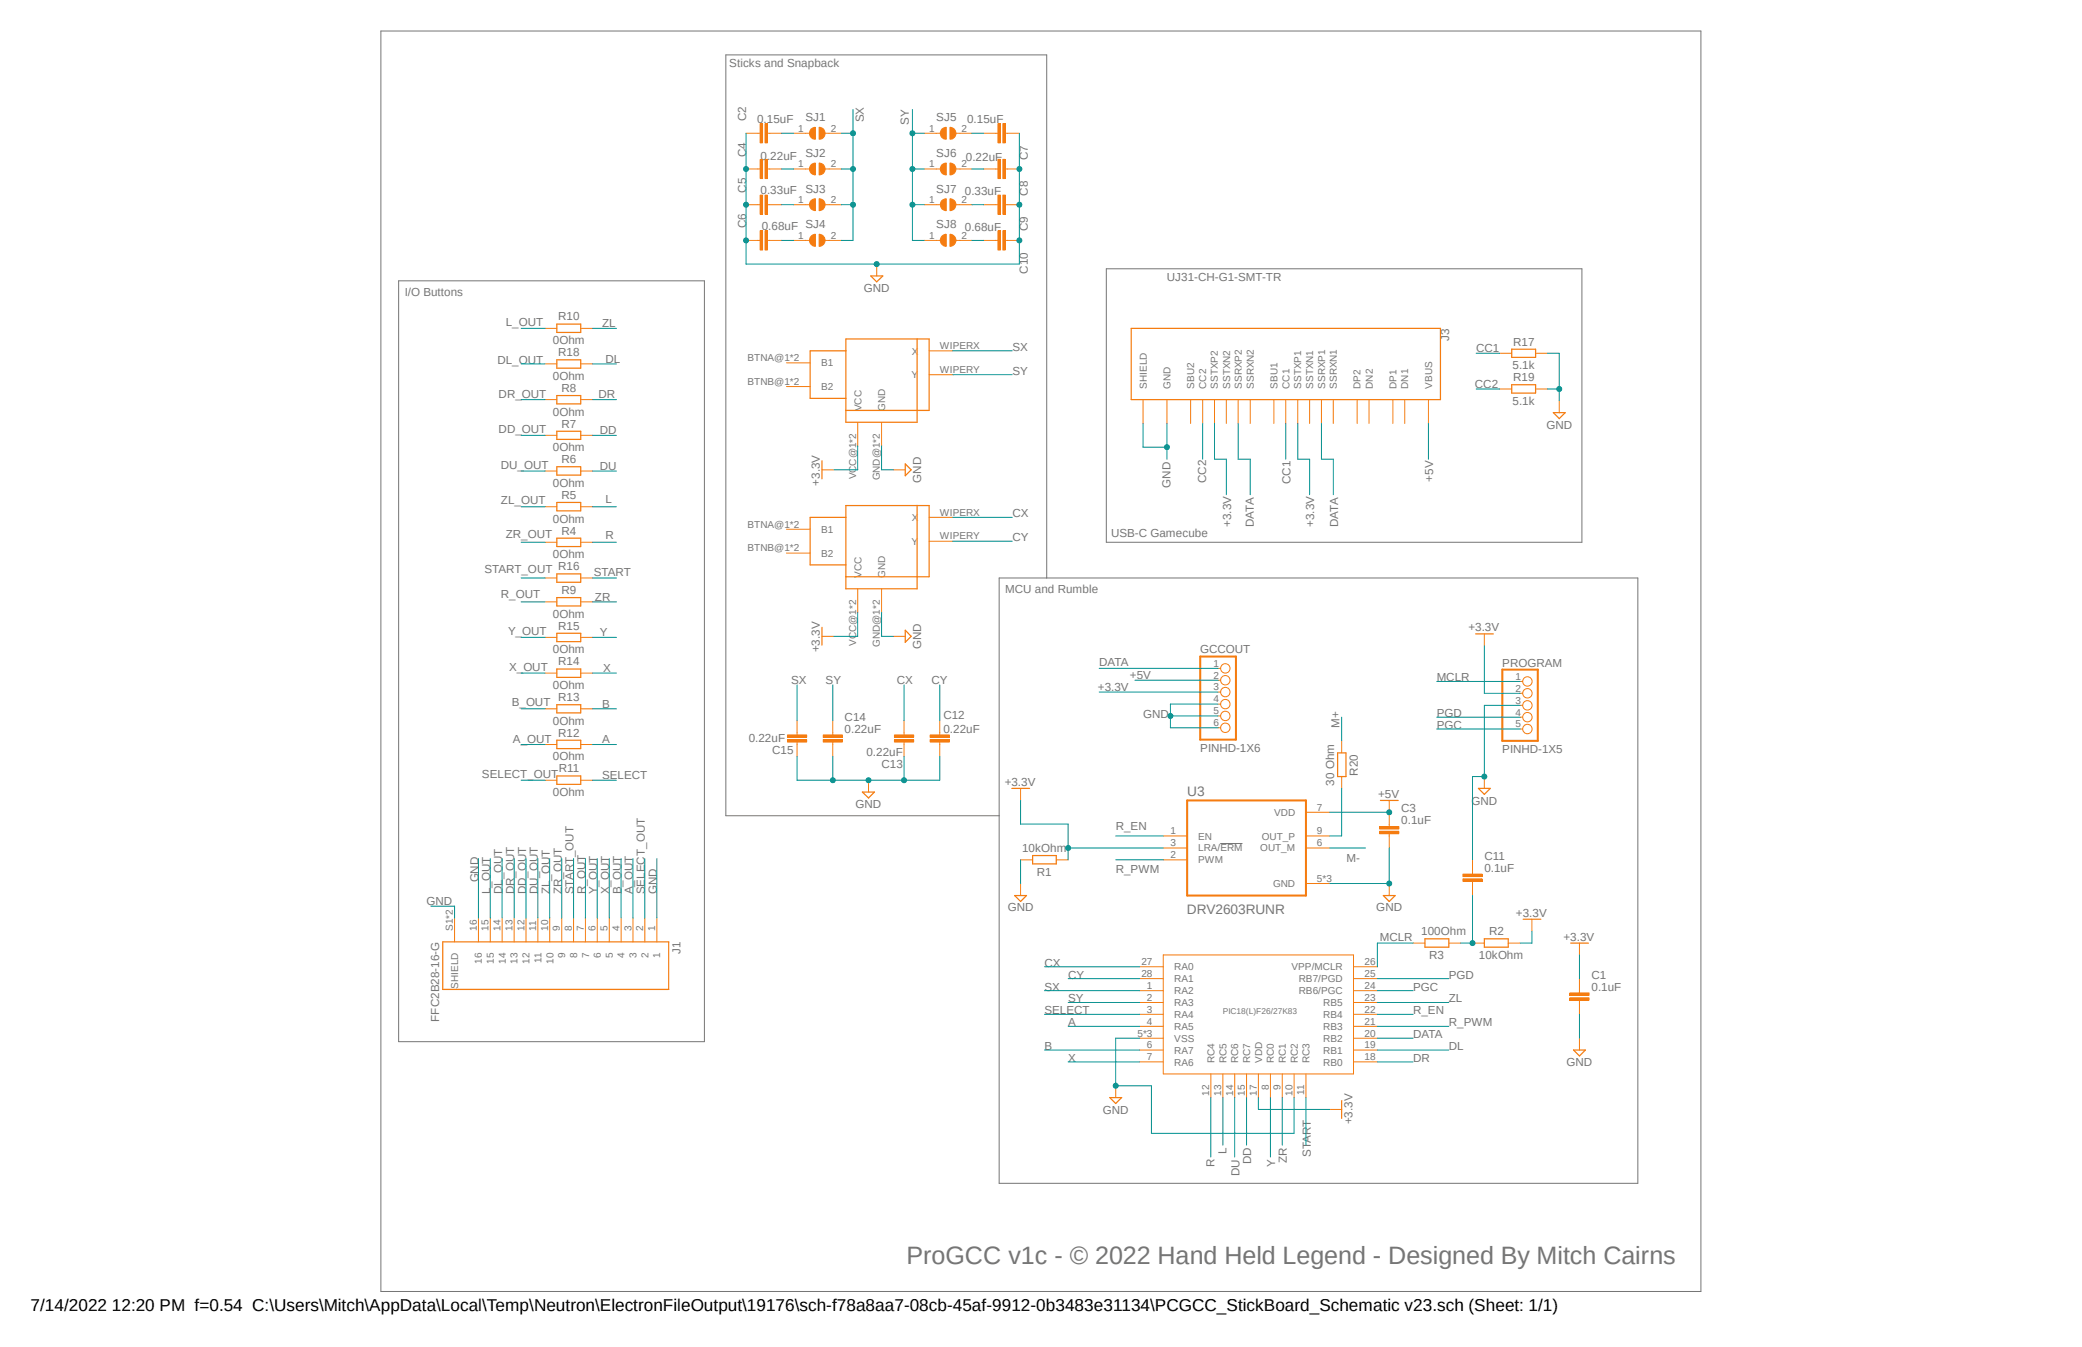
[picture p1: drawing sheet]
<svg xmlns="http://www.w3.org/2000/svg" width="432mm" height="279mm" viewBox="0 0 432 279" stroke-linecap="round" stroke-linejoin="round" font-family="sans-serif">
<path d="M78.9 6.3l274 261.7M352.9 6.3l-274 261.7" fill="none" stroke="#fff" stroke-width=".21"/>
<path d="M79 6.4h273.8v261.5h-273.8zM82.7 58.3h63.4v157.8h-63.4zM229.4 55.8h98.7v56.7h-98.7zM207.2 119.9h132.5v125.5h-132.5zM217.1 119.9v-108.5h-66.6v157.8h56.7M253.1 175h4.6" fill="none" stroke="#757575" stroke-width=".21"/>
<g fill="none" stroke="#f57c10" stroke-width=".21">
<path d="M211.7 178.4h2.5M219.1 178.4h2.4M241.3 173.4h4.9M241.3 175.9h4.9M241.3 178.4h4.9M270.8 173.4h5M270.8 175.9h5M270.8 168.5h5M241.3 198.1h39.4v24.7h-39.4zM270.8 183.3h5M293.1 195.6h2.4M300.5 195.6h2.4"/>
<path d="M305.4 195.6h2.4M312.8 195.6h2.5M236.3 203h5M236.3 200.5h5M236.3 205.5h5M236.3 207.9h5M236.3 210.4h5M236.3 212.9h5M236.3 215.3h5M236.3 217.8h5M280.7 203h5M280.7 200.5h5"/>
<path d="M280.7 205.5h5M280.7 207.9h5M280.7 210.4h5M280.7 212.9h5M280.7 215.3h5M280.7 217.8h5M236.3 220.3h5M251.1 222.8v4.9M253.6 222.8v4.9M256.1 222.8v4.9M258.5 222.8v4.9M261 222.8v4.9"/>
<path d="M263.5 222.8v4.9M265.9 222.8v4.9M268.4 222.8v4.9M270.8 222.8v4.9M280.7 220.3h5"/>
</g>
<path d="M246.2 166h24.6v19.8h-24.6z" fill="none" stroke="#f57c10" stroke-width=".42"/>
<path d="M214.2 177.5h4.9v1.7h-4.9zM295.5 194.7h5v1.8h-5zM307.8 194.7h5v1.8h-5z" fill="none" stroke="#f57c10" stroke-width=".25"/>
<path d="M325.6 207h4v.5h-4z" fill-rule="evenodd" fill="#f57c10"/>
<path d="M325.6 207h4v.5h-4z" fill="none" stroke="#f57c10" stroke-width=".21"/>
<path d="M325.6 206h4v.5h-4z" fill-rule="evenodd" fill="#f57c10"/>
<path d="M325.6 206h4v.5h-4zM327.6 203v3M327.6 207.4v3" fill="none" stroke="#f57c10" stroke-width=".21"/>
<path d="M286.1 172.4h4v.5h-4z" fill-rule="evenodd" fill="#f57c10"/>
<path d="M286.1 172.4h4v.5h-4z" fill="none" stroke="#f57c10" stroke-width=".21"/>
<path d="M286.1 171.4h4v.6h-4z" fill-rule="evenodd" fill="#f57c10"/>
<g fill="none" stroke="#f57c10" stroke-width=".21">
<path d="M113 68.1h2.5M120.4 68.1h2.5M163.1 75.3h4.9M192.7 77.7h4.9M192.7 72.8h4.9M113 97.7h2.5M113 90.3h2.5M113 82.9h2.5M120.4 97.7h2.5M120.4 90.3h2.5M120.4 82.9h2.5M163.1 80.2h4.9"/>
<path d="M170.5 97.5h2.5M177.9 87.6v4.9M182.8 87.6v4.9M185.3 97.5h2.4M113 112.5h2.5M113 105.1h2.5M113 119.9h2.5M120.4 112.5h2.5M120.4 105.1h2.5M120.4 119.9h2.5M163.1 109.8h4.9M163.1 114.7h4.9"/>
<path d="M192.7 112.3h4.9M192.7 107.3h4.9M113 124.8h2.5M113 139.6h2.5M113 132.2h2.5M120.4 124.8h2.5M120.4 139.6h2.5M120.4 132.2h2.5M170.5 132h2.5M177.9 122.1v4.9M182.8 122.1v4.9M185.3 132h2.4"/>
<path d="M113 154.4h2.5M113 147h2.5M120.4 154.4h2.5M120.4 147h2.5M113 161.8h2.5M120.4 161.8h2.5M211.7 163.5v2.5M286.1 171.4h4v.6h-4zM288.1 166v5.4M288.1 172.9v3M94.3 190.4v5M99.2 190.4v5"/>
<path d="M101.7 190.4v5M104.1 190.4v5M106.6 190.4v5M109.1 190.4v5M111.5 190.4v5M114 190.4v5M116.5 190.4v5M119 190.4v5M121.4 190.4v5M123.9 190.4v5M126.4 190.4v5M128.8 190.4v5"/>
<path d="M131.3 190.4v5M133.7 190.4v5M136.2 190.4v5M211.7 183.3v2.5M288.1 183.3v2.5M317.7 190.7v2.4M327.6 195.6v2.5M327.6 215.3v2.5M231.4 225.2v2.5M275.8 230.1h2.5"/>
</g>
<g fill="none" stroke="#f57c10" stroke-width=".25">
<path d="M115.5 67.2h4.9v1.8h-4.9zM175.4 72.8h-7.4v9.8h7.4M190.2 70.3v17.3h-14.8v-17.3h17.3v14.8h-17.3M115.5 82h4.9v1.8h-4.9zM115.5 89.5h4.9v1.6h-4.9zM115.5 96.8h4.9v1.8h-4.9zM170.5 95.6v3.7M187.7 96.2l1.3 1.3-1.3 1.2zM115.5 111.6h4.9v1.8h-4.9zM115.5 104.2h4.9v1.8h-4.9zM115.5 119h4.9v1.8h-4.9zM175.4 107.3h-7.4v9.9h7.4"/>
<path d="M190.2 104.9v17.2h-14.8v-17.2h17.3v14.7h-17.3M115.5 124h4.9v1.7h-4.9zM115.5 131.4h4.9v1.7h-4.9zM115.5 138.8h4.9v1.7h-4.9zM170.5 130.1v3.7M187.7 130.7l1.3 1.3-1.3 1.2zM115.5 146.2h4.9v1.7h-4.9zM115.5 153.5h4.9v1.8h-4.9zM115.5 161h4.9v1.7h-4.9zM209.8 163.5h3.7M286.3 166h3.7M91.8 195.4h46.9v9.8h-46.9z"/>
<path d="M210.4 185.8h2.5l-1.2 1.2zM286.9 185.8h2.4l-1.2 1.2zM315.9 190.7h3.7M325.8 195.6h3.6M326.3 217.8h2.5l-1.2 1.2zM230.2 227.7h2.4l-1.2 1.2zM278.3 228.3v3.7"/>
</g>
<path d="M169.9 26.4a1.23 1.23 0 0 1 1.2 1.2 1.23 1.23 0 0 1-1.2 1.3z" fill-rule="evenodd" fill="#f57c10"/>
<path d="M169.9 26.4a1.23 1.23 0 0 1 1.2 1.2 1.23 1.23 0 0 1-1.2 1.3z" fill="none" stroke="#f57c10" stroke-width=".21"/>
<path d="M168.2 26.8l.9-.4v2.5a1.24 1.24 0 0 1-1.1-.8 1.24 1.24 0 0 1 .2-1.3z" fill-rule="evenodd" fill="#f57c10"/>
<path d="M164.6 27.6h3.3M168.2 26.8l.9-.4v2.5a1.24 1.24 0 0 1-1.1-.8 1.24 1.24 0 0 1 .2-1.3zM171.1 27.6h3.4" fill="none" stroke="#f57c10" stroke-width=".21"/>
<path d="M169.9 33.8a1.23 1.23 0 0 1 1.2 1.3 1.23 1.23 0 0 1-1.2 1.2z" fill-rule="evenodd" fill="#f57c10"/>
<path d="M169.9 33.8a1.23 1.23 0 0 1 1.2 1.3 1.23 1.23 0 0 1-1.2 1.2z" fill="none" stroke="#f57c10" stroke-width=".21"/>
<path d="M168.2 34.2l.9-.4v2.5a1.25 1.25 0 0 1-1.1-.8 1.25 1.25 0 0 1 .2-1.3z" fill-rule="evenodd" fill="#f57c10"/>
<path d="M164.6 35.1h3.3M168.2 34.2l.9-.4v2.5a1.25 1.25 0 0 1-1.1-.8 1.25 1.25 0 0 1 .2-1.3zM171.1 35.1h3.4" fill="none" stroke="#f57c10" stroke-width=".21"/>
<path d="M169.9 41.2a1.23 1.23 0 0 1 1.2 1.3 1.23 1.23 0 0 1-1.2 1.2z" fill-rule="evenodd" fill="#f57c10"/>
<path d="M169.9 41.2a1.23 1.23 0 0 1 1.2 1.3 1.23 1.23 0 0 1-1.2 1.2z" fill="none" stroke="#f57c10" stroke-width=".21"/>
<path d="M168.2 41.6l.9-.4v2.5a1.25 1.25 0 0 1-1.1-.8 1.25 1.25 0 0 1 .2-1.3z" fill-rule="evenodd" fill="#f57c10"/>
<path d="M164.6 42.5h3.3M168.2 41.6l.9-.4v2.5a1.25 1.25 0 0 1-1.1-.8 1.25 1.25 0 0 1 .2-1.3zM171.1 42.5h3.4" fill="none" stroke="#f57c10" stroke-width=".21"/>
<path d="M169.9 48.6a1.25 1.25 0 0 1 1.2 1.2 1.25 1.25 0 0 1-1.2 1.3z" fill-rule="evenodd" fill="#f57c10"/>
<path d="M169.9 48.6a1.25 1.25 0 0 1 1.2 1.2 1.25 1.25 0 0 1-1.2 1.3z" fill="none" stroke="#f57c10" stroke-width=".21"/>
<path d="M168.2 49l.9-.4v2.5a1.25 1.25 0 0 1-1.1-.8 1.25 1.25 0 0 1 .2-1.3z" fill-rule="evenodd" fill="#f57c10"/>
<path d="M164.6 49.9h3.3M168.2 49l.9-.4v2.5a1.25 1.25 0 0 1-1.1-.8 1.25 1.25 0 0 1 .2-1.3zM171.1 49.9h3.4" fill="none" stroke="#f57c10" stroke-width=".21"/>
<path d="M197 26.4a1.23 1.23 0 0 1 1.3 1.2 1.23 1.23 0 0 1-1.3 1.3z" fill-rule="evenodd" fill="#f57c10"/>
<path d="M197 26.4a1.23 1.23 0 0 1 1.3 1.2 1.23 1.23 0 0 1-1.3 1.3z" fill="none" stroke="#f57c10" stroke-width=".21"/>
<path d="M195.4 26.8l.9-.4v2.5a1.24 1.24 0 0 1-1.2-.8 1.24 1.24 0 0 1 .3-1.3z" fill-rule="evenodd" fill="#f57c10"/>
<path d="M191.7 27.6h3.3M195.4 26.8l.9-.4v2.5a1.24 1.24 0 0 1-1.2-.8 1.24 1.24 0 0 1 .3-1.3zM198.2 27.6h3.3" fill="none" stroke="#f57c10" stroke-width=".21"/>
<path d="M197 33.8a1.23 1.23 0 0 1 1.3 1.3 1.23 1.23 0 0 1-1.3 1.2z" fill-rule="evenodd" fill="#f57c10"/>
<path d="M197 33.8a1.23 1.23 0 0 1 1.3 1.3 1.23 1.23 0 0 1-1.3 1.2z" fill="none" stroke="#f57c10" stroke-width=".21"/>
<path d="M195.4 34.2l.9-.4v2.5a1.25 1.25 0 0 1-1.2-.8 1.25 1.25 0 0 1 .3-1.3z" fill-rule="evenodd" fill="#f57c10"/>
<path d="M191.7 35.1h3.3M195.4 34.2l.9-.4v2.5a1.25 1.25 0 0 1-1.2-.8 1.25 1.25 0 0 1 .3-1.3zM198.2 35.1h3.3" fill="none" stroke="#f57c10" stroke-width=".21"/>
<path d="M197 41.2a1.23 1.23 0 0 1 1.3 1.3 1.23 1.23 0 0 1-1.3 1.2z" fill-rule="evenodd" fill="#f57c10"/>
<path d="M197 41.2a1.23 1.23 0 0 1 1.3 1.3 1.23 1.23 0 0 1-1.3 1.2z" fill="none" stroke="#f57c10" stroke-width=".21"/>
<path d="M195.4 41.6l.9-.4v2.5a1.25 1.25 0 0 1-1.2-.8 1.25 1.25 0 0 1 .3-1.3z" fill-rule="evenodd" fill="#f57c10"/>
<path d="M191.7 42.5h3.3M195.4 41.6l.9-.4v2.5a1.25 1.25 0 0 1-1.2-.8 1.25 1.25 0 0 1 .3-1.3zM198.2 42.5h3.3" fill="none" stroke="#f57c10" stroke-width=".21"/>
<path d="M197 48.6a1.25 1.25 0 0 1 1.3 1.2 1.25 1.25 0 0 1-1.3 1.3z" fill-rule="evenodd" fill="#f57c10"/>
<path d="M197 48.6a1.25 1.25 0 0 1 1.3 1.2 1.25 1.25 0 0 1-1.3 1.3z" fill="none" stroke="#f57c10" stroke-width=".21"/>
<path d="M195.4 49l.9-.4v2.5a1.25 1.25 0 0 1-1.2-.8 1.25 1.25 0 0 1 .3-1.3z" fill-rule="evenodd" fill="#f57c10"/>
<path d="M191.7 49.9h3.3M195.4 49l.9-.4v2.5a1.25 1.25 0 0 1-1.2-.8 1.25 1.25 0 0 1 .3-1.3zM198.2 49.9h3.3" fill="none" stroke="#f57c10" stroke-width=".21"/>
<path d="M158.7 25.7h.5v3.9h-.5z" fill-rule="evenodd" fill="#f57c10"/>
<path d="M158.7 25.7h.5v3.9h-.5z" fill="none" stroke="#f57c10" stroke-width=".21"/>
<path d="M157.6 25.7h.6v3.9h-.6z" fill-rule="evenodd" fill="#f57c10"/>
<path d="M154.7 27.6h2.9M157.6 25.7h.6v3.9h-.6zM159.1 27.6h3" fill="none" stroke="#f57c10" stroke-width=".21"/>
<path d="M158.7 33.1h.5v3.9h-.5z" fill-rule="evenodd" fill="#f57c10"/>
<path d="M158.7 33.1h.5v3.9h-.5z" fill="none" stroke="#f57c10" stroke-width=".21"/>
<path d="M157.6 33.1h.6v3.9h-.6z" fill-rule="evenodd" fill="#f57c10"/>
<path d="M154.7 35.1h2.9M157.6 33.1h.6v3.9h-.6zM159.1 35.1h3" fill="none" stroke="#f57c10" stroke-width=".21"/>
<path d="M158.7 40.5h.5v3.9h-.5z" fill-rule="evenodd" fill="#f57c10"/>
<path d="M158.7 40.5h.5v3.9h-.5z" fill="none" stroke="#f57c10" stroke-width=".21"/>
<path d="M157.6 40.5h.6v3.9h-.6z" fill-rule="evenodd" fill="#f57c10"/>
<path d="M154.7 42.5h2.9M157.6 40.5h.6v3.9h-.6zM159.1 42.5h3" fill="none" stroke="#f57c10" stroke-width=".21"/>
<path d="M158.7 47.9h.5v4h-.5z" fill-rule="evenodd" fill="#f57c10"/>
<path d="M158.7 47.9h.5v4h-.5z" fill="none" stroke="#f57c10" stroke-width=".21"/>
<path d="M157.6 47.9h.6v4h-.6z" fill-rule="evenodd" fill="#f57c10"/>
<path d="M154.7 49.9h2.9M157.6 47.9h.6v4h-.6zM159.1 49.9h3" fill="none" stroke="#f57c10" stroke-width=".21"/>
<path d="M207 25.7h.5v3.9h-.5z" fill-rule="evenodd" fill="#f57c10"/>
<path d="M207 25.7h.5v3.9h-.5z" fill="none" stroke="#f57c10" stroke-width=".21"/>
<path d="M208 25.7h.5v3.9h-.5z" fill-rule="evenodd" fill="#f57c10"/>
<path d="M204 27.6h3M208 25.7h.5v3.9h-.5zM208.5 27.6h2.9" fill="none" stroke="#f57c10" stroke-width=".21"/>
<path d="M207 33.1h.5v3.9h-.5z" fill-rule="evenodd" fill="#f57c10"/>
<path d="M207 33.1h.5v3.9h-.5z" fill="none" stroke="#f57c10" stroke-width=".21"/>
<path d="M208 33.1h.5v3.9h-.5z" fill-rule="evenodd" fill="#f57c10"/>
<path d="M204 35.1h3M208 33.1h.5v3.9h-.5zM208.5 35.1h2.9" fill="none" stroke="#f57c10" stroke-width=".21"/>
<path d="M207 40.5h.5v3.9h-.5z" fill-rule="evenodd" fill="#f57c10"/>
<path d="M207 40.5h.5v3.9h-.5z" fill="none" stroke="#f57c10" stroke-width=".21"/>
<path d="M208 40.5h.5v3.9h-.5z" fill-rule="evenodd" fill="#f57c10"/>
<path d="M204 42.5h3M208 40.5h.5v3.9h-.5zM208.5 42.5h2.9" fill="none" stroke="#f57c10" stroke-width=".21"/>
<path d="M207 47.9h.5v4h-.5z" fill-rule="evenodd" fill="#f57c10"/>
<path d="M207 47.9h.5v4h-.5z" fill="none" stroke="#f57c10" stroke-width=".21"/>
<path d="M208 47.9h.5v4h-.5z" fill-rule="evenodd" fill="#f57c10"/>
<g fill="none" stroke="#f57c10" stroke-width=".21">
<path d="M181.8 54.8v2.4M204 49.9h3M208 47.9h.5v4h-.5zM208.5 49.9h2.9M113 75.5h2.5M120.4 75.5h2.5M252.6 138.6h.6M307.8 131.5v2.4M252.6 141.1h.6M252.6 143.6h.6M252.6 146h.6M252.6 148.5h.6"/>
<path d="M252.6 151h.6M315.3 141.4h.5M315.3 143.8h.5M315.3 146.3h.5M315.3 148.8h.5M315.3 151.2h.5M307.8 161.1v2.4"/>
<circle cx="254.1" cy="138.6" r=".98"/>
<circle cx="254.1" cy="143.6" r=".98"/>
<circle cx="254.1" cy="141.1" r=".98"/>
<circle cx="254.1" cy="151" r=".98"/>
<circle cx="254.1" cy="146" r=".98"/>
<circle cx="254.1" cy="148.5" r=".98"/>
<circle cx="316.8" cy="141.4" r=".98"/>
<circle cx="316.8" cy="146.3" r=".98"/>
<circle cx="316.8" cy="151.2" r=".98"/>
<circle cx="316.8" cy="143.8" r=".98"/>
<circle cx="316.8" cy="148.8" r=".98"/>
</g>
<path d="M180.6 57.2h2.5l-1.3 1.3zM115.5 74.6h4.9v1.8h-4.9zM306 131.5h3.7M306.6 163.5h2.5l-1.3 1.3z" fill="none" stroke="#f57c10" stroke-width=".25"/>
<path d="M248.9 136.2h7.4v17.2h-7.4zM311.6 138.9h7.3v14.8h-7.3z" fill="none" stroke="#f57c10" stroke-width=".42"/>
<path d="M303.4 182.3h4v.5h-4z" fill-rule="evenodd" fill="#f57c10"/>
<path d="M303.4 182.3h4v.5h-4z" fill="none" stroke="#f57c10" stroke-width=".21"/>
<path d="M303.4 181.3h4v.5h-4z" fill-rule="evenodd" fill="#f57c10"/>
<g fill="none" stroke="#f57c10" stroke-width=".21">
<path d="M311.1 73.3h2.4M318.5 73.3h2.4M237.1 82.9v4.9M242 82.9v4.9M246.9 82.9v4.9M249.4 82.9v4.9M251.9 82.9v4.9M254.3 82.9v4.9M256.8 82.9v4.9M259.3 82.9v4.9M264.2 82.9v4.9M266.7 82.9v4.9"/>
<path d="M269.2 82.9v4.9M271.6 82.9v4.9M274.1 82.9v4.9M276.5 82.9v4.9M281.5 82.9v4.9M283.9 82.9v4.9M288.9 82.9v4.9M291.3 82.9v4.9M296.2 82.9v4.9M311.1 80.7h2.4M318.5 80.7h2.4M323.4 83.1v2.5"/>
<path d="M278.3 153.7v2.5M278.3 161.1v2.4M305.4 178.4v2.9M303.4 181.3h4v.5h-4zM305.4 182.8v3"/>
</g>
<path d="M234.6 68.1h64.1v14.8h-64.1zM313.5 72.4h5v1.7h-5zM313.5 79.8h5v1.7h-5zM322.2 85.6h2.4l-1.2 1.2zM277.4 156.2h1.7v4.9h-1.7z" fill="none" stroke="#f57c10" stroke-width=".25"/>
<path d="M192.9 153.4h4v.5h-4z" fill-rule="evenodd" fill="#f57c10"/>
<path d="M192.9 153.4h4v.5h-4z" fill="none" stroke="#f57c10" stroke-width=".21"/>
<path d="M192.9 152.4h4v.6h-4z" fill-rule="evenodd" fill="#f57c10"/>
<path d="M192.9 152.4h4v.6h-4zM194.9 149.5v2.9M194.9 153.9v3" fill="none" stroke="#f57c10" stroke-width=".21"/>
<path d="M185.5 152.4h4v.6h-4z" fill-rule="evenodd" fill="#f57c10"/>
<path d="M185.5 152.4h4v.6h-4z" fill="none" stroke="#f57c10" stroke-width=".21"/>
<path d="M185.5 153.4h4v.5h-4z" fill-rule="evenodd" fill="#f57c10"/>
<path d="M185.5 153.4h4v.5h-4zM187.5 149.5v2.9M187.5 153.9v3" fill="none" stroke="#f57c10" stroke-width=".21"/>
<path d="M170.7 153.4h4v.5h-4z" fill-rule="evenodd" fill="#f57c10"/>
<path d="M170.7 153.4h4v.5h-4z" fill="none" stroke="#f57c10" stroke-width=".21"/>
<path d="M170.7 152.4h4v.6h-4z" fill-rule="evenodd" fill="#f57c10"/>
<path d="M170.7 152.4h4v.6h-4zM172.7 149.5v2.9M172.7 153.9v3" fill="none" stroke="#f57c10" stroke-width=".21"/>
<path d="M163.3 152.4h4v.6h-4z" fill-rule="evenodd" fill="#f57c10"/>
<path d="M163.3 152.4h4v.6h-4z" fill="none" stroke="#f57c10" stroke-width=".21"/>
<path d="M163.3 153.4h4v.5h-4z" fill-rule="evenodd" fill="#f57c10"/>
<path d="M163.3 153.4h4v.5h-4zM165.3 149.5v2.9M165.3 153.9v3M180.1 161.8v2.5" fill="none" stroke="#f57c10" stroke-width=".21"/>
<path d="M178.9 164.3h2.5l-1.3 1.2z" fill="none" stroke="#f57c10" stroke-width=".25"/>
<path d="M275.8 168.5h12.3" fill="none" stroke="#009292" stroke-width=".21"/>
<circle cx="288.1" cy="168.5" r=".51" fill="#009292"/>
<g fill="none" stroke="#009292" stroke-width=".21">
<path d="M296.2 87.8v7.4M235.4 141.1h17.2M288.1 175.9v7.4h-12.3"/>
<circle cx="288.1" cy="168.5" r=".51"/>
</g>
<circle cx="288.1" cy="183.3" r=".51" fill="#009292"/>
<g fill="none" stroke="#009292" stroke-width=".21">
<path d="M211.7 178.4v4.9M236.3 215.3h-4.9v9.9h7.4v9.9h29.6v-7.4"/>
<circle cx="288.1" cy="183.3" r=".51"/>
</g>
<circle cx="231.4" cy="225.2" r=".51" fill="#009292"/>
<g fill="none" stroke="#009292" stroke-width=".21">
<path d="M154.7 27.6v14.9M182.8 92.5v5h2.5M182.8 127v5h2.5M327.6 210.4v4.9"/>
<circle cx="231.4" cy="225.2" r=".51"/>
</g>
<circle cx="154.7" cy="35.1" r=".51" fill="#009292"/>
<g fill="none" stroke="#009292" stroke-width=".21">
<path d="M154.7 42.5v7.4"/>
<circle cx="154.7" cy="35.1" r=".51"/>
</g>
<circle cx="154.7" cy="42.5" r=".51" fill="#009292"/>
<g fill="none" stroke="#009292" stroke-width=".21">
<path d="M154.7 49.9v4.9"/>
<circle cx="154.7" cy="42.5" r=".51"/>
</g>
<circle cx="154.7" cy="49.9" r=".51" fill="#009292"/>
<g fill="none" stroke="#009292" stroke-width=".21">
<path d="M211.4 27.6v27.2h-56.7"/>
<circle cx="154.7" cy="49.9" r=".51"/>
</g>
<circle cx="211.4" cy="35.1" r=".51" fill="#009292"/>
<circle cx="211.4" cy="35.1" r=".51" fill="none" stroke="#009292" stroke-width=".21"/>
<circle cx="211.4" cy="42.5" r=".51" fill="#009292"/>
<circle cx="211.4" cy="42.5" r=".51" fill="none" stroke="#009292" stroke-width=".21"/>
<circle cx="211.4" cy="49.9" r=".51" fill="#009292"/>
<circle cx="211.4" cy="49.9" r=".51" fill="none" stroke="#009292" stroke-width=".21"/>
<circle cx="181.8" cy="54.8" r=".51" fill="#009292"/>
<g fill="none" stroke="#009292" stroke-width=".21">
<path d="M242.7 148.5h9.9M252.6 146h-9.9v5h9.9"/>
<circle cx="181.8" cy="54.8" r=".51"/>
</g>
<circle cx="242.7" cy="148.5" r=".51" fill="#009292"/>
<g fill="none" stroke="#009292" stroke-width=".21">
<path d="M315.3 146.3h-7.5v14.8h-2.4v17.3"/>
<circle cx="242.7" cy="148.5" r=".51"/>
</g>
<circle cx="307.8" cy="161.1" r=".51" fill="#009292"/>
<g fill="none" stroke="#009292" stroke-width=".21">
<path d="M320.9 73.3h2.5v9.8M320.9 80.7h2.5M99.2 178.1v12.3M136.2 178.1v12.3M89.4 188h4.9v2.4"/>
<circle cx="307.8" cy="161.1" r=".51"/>
</g>
<circle cx="323.4" cy="80.7" r=".51" fill="#009292"/>
<g fill="none" stroke="#009292" stroke-width=".21">
<path d="M237.1 87.8v5h4.9M242 87.8v7.4"/>
<circle cx="323.4" cy="80.7" r=".51"/>
</g>
<circle cx="242" cy="92.8" r=".51" fill="#009292"/>
<g fill="none" stroke="#009292" stroke-width=".21">
<path d="M165.3 156.9v4.9h14.8M172.7 156.9v4.9"/>
<circle cx="242" cy="92.8" r=".51"/>
</g>
<circle cx="172.7" cy="161.8" r=".51" fill="#009292"/>
<g fill="none" stroke="#009292" stroke-width=".21">
<path d="M187.5 156.9v4.9h-7.4"/>
<circle cx="172.7" cy="161.8" r=".51"/>
</g>
<circle cx="180.1" cy="161.8" r=".51" fill="#009292"/>
<g fill="none" stroke="#009292" stroke-width=".21">
<path d="M194.9 156.9v4.9h-7.4"/>
<circle cx="180.1" cy="161.8" r=".51"/>
</g>
<circle cx="187.5" cy="161.8" r=".51" fill="#009292"/>
<g fill="none" stroke="#009292" stroke-width=".21">
<path d="M211.7 166v4.9h9.8v7.5M221.5 175.9h19.8"/>
<circle cx="187.5" cy="161.8" r=".51"/>
</g>
<circle cx="221.5" cy="175.9" r=".51" fill="#009292"/>
<g fill="none" stroke="#009292" stroke-width=".21">
<path d="M177.9 92.5v5h-4.9M251.9 87.8v7.4h2.4v7.4M269.2 87.8v7.4h2.4v7.4M177.9 127v5h-4.9M307.8 133.9v9.9h7.5M228 143.6h24.6M298 141.4h17.3M231.4 173.4h9.9M231.4 178.4h9.9M275.8 175.9h7.4M293.1 195.6h-7.4v4.9M305.4 185.8v9.8h-2.5"/>
<path d="M317.7 193.1v2.5h-2.4M327.6 198.1v4.9M285.7 210.4h7.4M285.7 212.9h14.8M261 227.7v2.4h14.8"/>
<circle cx="221.5" cy="175.9" r=".51"/>
</g>
<circle cx="305.4" cy="195.6" r=".51" fill="#009292"/>
<g fill="none" stroke="#009292" stroke-width=".21">
<path d="M189.2 22.7v27.2h2.5M189.2 27.6h2.5M122.9 68.1h4.9M122.9 75.5h4.9M197.6 77.7h12.3M122.9 82.9h4.9M122.9 90.3h4.9M122.9 97.7h4.9M256.8 87.8v7.4h2.5v7.4M274.1 87.8v7.4h2.4v7.4M122.9 112.5h4.9M122.9 105.1h4.9"/>
<path d="M197.6 112.3h12.3M197.6 107.3h12.3M122.9 139.6h4.9M122.9 132.2h4.9M122.9 124.8h4.9M228 138.6h24.6M122.9 154.4h4.9M122.9 147h4.9M187.5 142.1v7.4M194.9 142.1v7.4M122.9 161.8h4.9M216.6 217.8h19.7"/>
<path d="M216.6 210.4h19.7M216.6 200.5h19.7M221.5 212.9h14.8M221.5 207.9h14.8M221.5 203h14.8M285.7 217.8h14.8M285.7 215.3h7.4M285.7 207.9h14.8M221.5 220.3h14.8M251.1 227.7v12.3M253.6 227.7v9.8M256.1 227.7v12.3"/>
<path d="M258.5 227.7v9.8M263.5 227.7v12.3M265.9 227.7v9.8M285.7 220.3h7.4"/>
<circle cx="305.4" cy="195.6" r=".51"/>
</g>
<circle cx="189.2" cy="27.6" r=".51" fill="#009292"/>
<g fill="none" stroke="#009292" stroke-width=".21">
<path d="M189.2 35.1h2.5"/>
<circle cx="189.2" cy="27.6" r=".51"/>
</g>
<circle cx="189.2" cy="35.1" r=".51" fill="#009292"/>
<g fill="none" stroke="#009292" stroke-width=".21">
<path d="M189.2 42.5h2.5"/>
<circle cx="189.2" cy="35.1" r=".51"/>
</g>
<circle cx="189.2" cy="42.5" r=".51" fill="#009292"/>
<g fill="none" stroke="#009292" stroke-width=".21">
<path d="M176.9 22.7v27.2h-2.4M174.5 42.5h2.4M197.6 72.8h12.3M172.7 142.1v7.4M216.6 205.5h19.7"/>
<circle cx="189.2" cy="42.5" r=".51"/>
</g>
<circle cx="176.9" cy="42.5" r=".51" fill="#009292"/>
<g fill="none" stroke="#009292" stroke-width=".21">
<path d="M174.5 35.1h2.4"/>
<circle cx="176.9" cy="42.5" r=".51"/>
</g>
<circle cx="176.9" cy="35.1" r=".51" fill="#009292"/>
<g fill="none" stroke="#009292" stroke-width=".21">
<path d="M174.5 27.6h2.4"/>
<circle cx="176.9" cy="35.1" r=".51"/>
</g>
<circle cx="176.9" cy="27.6" r=".51" fill="#009292"/>
<g fill="none" stroke="#009292" stroke-width=".21">
<path d="M162.1 27.6h2.5M162.1 35.1h2.5M201.5 27.6h2.5M201.5 35.1h2.5M162.1 42.5h2.5M162.1 49.9h2.5M201.5 42.5h2.5M201.5 49.9h2.5M108.1 75.5h4.9M108.1 68.1h4.9M306.2 73.3h4.9M108.1 97.7h4.9"/>
<path d="M108.1 90.3h4.9M108.1 82.9h4.9M249.4 87.8v7.4M266.7 87.8v7.4M306.2 80.7h4.9M108.1 105.1h4.9M108.1 119.9h4.9M108.1 112.5h4.9M122.9 119.9h4.9M108.1 139.6h4.9M108.1 132.2h4.9M108.1 124.8h4.9"/>
<path d="M108.1 154.4h4.9M108.1 147h4.9M165.3 142.1v7.4M278.3 148.8v4.9M298 148.8h17.3M298 151.2h17.3M101.7 178.1v12.3M104.1 178.1v12.3M106.6 178.1v12.3M108.1 161.8h4.9M109.1 178.1v12.3M111.5 178.1v12.3"/>
<path d="M114 178.1v12.3M116.5 178.1v12.3M119 178.1v12.3M121.4 178.1v12.3M123.9 178.1v12.3M126.4 178.1v12.3M128.8 178.1v12.3M131.3 178.1v12.3M133.7 178.1v12.3M278.3 163.5v9.9h-2.5M285.7 203h14.8M285.7 205.5h7.4"/>
<path d="M270.8 227.7v9.8"/>
<circle cx="176.9" cy="27.6" r=".51"/>
</g>
<text font-size="5.2" fill="#757575" x="188" y="262.2">ProGCC v1c - © 2022 Hand Held Legend - Designed By Mitch Cairns</text>
<text font-size="3.6" x="6.3" y="272">7/14/2022 12:20 PM f=0.54 C:\Users\Mitch\AppData\Local\Temp\Neutron\ElectronFileOutput\19176\sch-f78a8aa7-08cb-45af-9912-0b3483e31134\PCGCC_StickBoard_Schematic v23.sch (Sheet: 1/1)</text>
<g font-size="2.8" fill="#757575">
<text x="246.2" y="165">U3</text>
<text x="246.2" y="189.7">DRV2603RUNR</text>
</g>
<g font-size="2.4" fill="#757575">
<text x="151.3" y="13.8">Sticks and Snapback</text>
<text x="154.7" y="25.2" transform="rotate(-90 154.7 25.2)">C2</text>
<text x="157" y="25.4">0.15uF</text>
<text x="167" y="25.2">SJ1</text>
<text x="179.2" y="25.4" transform="rotate(-90 179.2 25.4)">SX</text>
<text x="188.5" y="25.9" transform="rotate(-90 188.5 25.9)">SY</text>
<text x="194.2" y="25.2">SJ5</text>
<text x="200.6" y="25.4">0.15uF</text>
<text x="154.7" y="32.6" transform="rotate(-90 154.7 32.6)">C4</text>
<text x="157.7" y="33.1">0.22uF</text>
<text x="167" y="32.6">SJ2</text>
<text x="194.2" y="32.6">SJ6</text>
<text x="200.3" y="33.3">0.22uF</text>
<text x="213.1" y="33.2" transform="rotate(-90 213.1 33.2)">C7</text>
<text x="154.7" y="40" transform="rotate(-90 154.7 40)">C5</text>
<text x="157.7" y="40.3">0.33uF</text>
<text x="167" y="40">SJ3</text>
<text x="194.2" y="40">SJ7</text>
<text x="200.1" y="40.5">0.33uF</text>
<text x="213.1" y="40.6" transform="rotate(-90 213.1 40.6)">C8</text>
<text x="154.7" y="47.4" transform="rotate(-90 154.7 47.4)">C6</text>
<text x="158" y="47.6">0.68uF SJ4</text>
<text x="194.2" y="47.4">SJ8</text>
<text x="200.1" y="47.9">0.68uF</text>
<text x="213.1" y="48" transform="rotate(-90 213.1 48)">C9</text>
<text x="213.1" y="56.8" transform="rotate(-90 213.1 56.8)">C10</text>
<text x="242" y="58.3">UJ31-CH-G1-SMT-TR</text>
<text x="83.9" y="61.4">I/O Buttons</text>
<text x="179.2" y="60.6">GND</text>
<text x="104.9" y="67.6">L_OUT</text>
<text x="114.7" y="71.4">0Ohm</text>
<text x="115.8" y="66.5">R10</text>
<text x="124.9" y="67.9">ZL</text>
<text x="300.5" y="70.7" transform="rotate(-90 300.5 70.7)">J3</text>
<text x="313.8" y="71.7">R17</text>
<text x="103.2" y="75.5">DL_OUT</text>
<text x="115.8" y="73.9">R18</text>
<text x="125.6" y="75.3">DL</text>
<text x="210" y="77.7">SY</text>
<text x="210" y="72.8">SX</text>
<text x="306.2" y="73">CC1</text>
<text x="313.7" y="76.6">5.1k</text>
<text x="103.4" y="82.6">DR_OUT</text>
<text x="114.7" y="78.8">0Ohm</text>
<text x="116.5" y="81.3">R8</text>
<text x="124.1" y="82.6">DR</text>
<text x="305.9" y="80.4">CC2</text>
<text x="313.7" y="84">5.1k</text>
<text x="313.8" y="79.1">R19</text>
<text x="103.4" y="89.8">DD_OUT</text>
<text x="114.7" y="86.2">0Ohm</text>
<text x="116.5" y="88.7">R7</text>
<text x="320.7" y="88.9">GND</text>
<text x="114.7" y="93.6">0Ohm</text>
<text x="124.4" y="90">DD</text>
<text x="103.9" y="97.2">DU_OUT</text>
<text x="114.7" y="101">0Ohm</text>
<text x="116.5" y="96.1">R6</text>
<text x="124.4" y="97.5">DU</text>
<text x="170" y="100.8" transform="rotate(-90 170 100.8)">+3.3V</text>
<text x="191.1" y="100.1" transform="rotate(-90 191.1 100.1)">GND</text>
<text x="242.7" y="101.1" transform="rotate(-90 242.7 101.1)">GND</text>
<text x="250.1" y="100.2" transform="rotate(-90 250.1 100.2)">CC2</text>
<text x="267.7" y="100.4" transform="rotate(-90 267.7 100.4)">CC1</text>
<text x="297.3" y="99.9" transform="rotate(-90 297.3 99.9)">+5V</text>
<text x="103.9" y="104.6">ZL_OUT</text>
<text x="116.5" y="103.5">R5</text>
<text x="125.6" y="104.4">L</text>
<text x="210" y="107.3">CX</text>
<text x="104.9" y="111.5">ZR_OUT</text>
<text x="114.7" y="108.4">0Ohm</text>
<text x="116.5" y="110.9">R4</text>
<text x="125.6" y="111.8">R</text>
<text x="210" y="112.3">CY</text>
<text x="230.4" y="111.4">USB-C Gamecube</text>
<text x="255.3" y="109.3" transform="rotate(-90 255.3 109.3)">+3.3V</text>
<text x="260" y="109.3" transform="rotate(-90 260 109.3)">DATA</text>
<text x="272.6" y="109.3" transform="rotate(-90 272.6 109.3)">+3.3V</text>
<text x="277.5" y="109.3" transform="rotate(-90 277.5 109.3)">DATA</text>
<text x="100.5" y="118.9">START_OUT</text>
<text x="114.7" y="115.8">0Ohm</text>
<text x="115.8" y="118.3">R16</text>
<text x="123.1" y="119.4">START</text>
<text x="103.9" y="124.1">R_OUT</text>
<text x="116.5" y="123.2">R9</text>
<text x="123.4" y="124.6">ZR</text>
<text x="208.5" y="123.1">MCU and Rumble</text>
<text x="105.4" y="131.7">Y_OUT</text>
<text x="114.7" y="128.1">0Ohm</text>
<text x="115.8" y="130.6">R15</text>
<text x="124.4" y="132">Y</text>
<text x="304.5" y="131">+3.3V</text>
<text x="114.7" y="135.6">0Ohm</text>
<text x="170" y="135.3" transform="rotate(-90 170 135.3)">+3.3V</text>
<text x="191.1" y="134.7" transform="rotate(-90 191.1 134.7)">GND</text>
<text x="248.9" y="135.6">GCCOUT</text>
<text x="105.6" y="139.1">X_OUT</text>
<text x="114.7" y="142.9">0Ohm</text>
<text x="115.8" y="138">R14</text>
<text x="125.1" y="139.4">X</text>
<text x="164.1" y="141.9">SX</text>
<text x="171.2" y="141.9">SY</text>
<text x="186" y="141.9">CX</text>
<text x="193.2" y="141.9">CY</text>
<text x="227.7" y="143.3">+3.3V</text>
<text x="228" y="138.1">DATA</text>
<text x="234.4" y="140.8">+5V</text>
<text x="298" y="141.4">MCLR</text>
<text x="311.6" y="138.3">PROGRAM</text>
<text x="106.1" y="146.5">B_OUT</text>
<text x="115.8" y="145.4">R13</text>
<text x="124.9" y="146.8">B</text>
<text x="175.2" y="149.5">C14</text>
<text x="195.7" y="149.2">C12</text>
<text x="237.1" y="149">GND</text>
<text x="298" y="148.8">PGD</text>
<text x="106.4" y="154.2">A_OUT</text>
<text x="114.7" y="150.3">0Ohm</text>
<text x="115.8" y="152.8">R12</text>
<text x="124.9" y="154.2">A</text>
<text x="155.3" y="153.9">0.22uF</text>
<text x="175.2" y="152">0.22uF</text>
<text x="195.7" y="152">0.22uF</text>
<text x="248.9" y="155.9">PINHD-1X6</text>
<text x="277.8" y="151" transform="rotate(-90 277.8 151)">M+</text>
<text x="298" y="151.2">PGC</text>
<text x="99.9" y="161.3">SELECT_OUT</text>
<text x="114.7" y="157.7">0Ohm</text>
<text x="115.9" y="160.2">R11</text>
<text x="124.9" y="161.6">SELECT</text>
<text x="160.1" y="156.4">C15</text>
<text x="179.7" y="156.9">0.22uF</text>
<text x="182.8" y="159.4">C13</text>
<text x="281.6" y="160.9" transform="rotate(-90 281.6 160.9)">R20</text>
<text x="311.6" y="156.2">PINHD-1X5</text>
<text x="114.7" y="165.1">0Ohm</text>
<text x="177.5" y="167.6">GND</text>
<text x="208.4" y="163.1">+3.3V</text>
<text x="276.7" y="163" transform="rotate(-90 276.7 163)">30 Ohm</text>
<text x="285.8" y="165.5">+5V</text>
<text x="305.2" y="166.9">GND</text>
<text x="231.4" y="172.2">R_EN</text>
<text x="290.6" y="170.9">0.1uF</text>
<text x="290.6" y="168.5">C3</text>
<text x="212" y="176.8">10kOhm</text>
<text x="279.3" y="178.9">M-</text>
<text x="307.8" y="178.3">C11</text>
<text x="99.2" y="183" transform="rotate(-90 99.2 183)">GND</text>
<text x="101.7" y="185.5" transform="rotate(-90 101.7 185.5)">L_OUT</text>
<text x="104.1" y="185.5" transform="rotate(-90 104.1 185.5)">DL_OUT</text>
<text x="106.6" y="185.5" transform="rotate(-90 106.6 185.5)">DR_OUT</text>
<text x="109.1" y="185.5" transform="rotate(-90 109.1 185.5)">DD_OUT</text>
<text x="111.5" y="185.5" transform="rotate(-90 111.5 185.5)">DU_OUT</text>
<text x="114" y="185.5" transform="rotate(-90 114 185.5)">ZL_OUT</text>
<text x="116.5" y="185.5" transform="rotate(-90 116.5 185.5)">ZR_OUT</text>
<text x="119" y="185.5" transform="rotate(-90 119 185.5)">START_OUT</text>
<text x="121.4" y="185.5" transform="rotate(-90 121.4 185.5)">R_OUT</text>
<text x="123.9" y="185.5" transform="rotate(-90 123.9 185.5)">Y_OUT</text>
<text x="126.4" y="185.5" transform="rotate(-90 126.4 185.5)">X_OUT</text>
<text x="128.8" y="185.5" transform="rotate(-90 128.8 185.5)">B_OUT</text>
<text x="131.3" y="185.5" transform="rotate(-90 131.3 185.5)">A_OUT</text>
<text x="133.7" y="185.5" transform="rotate(-90 133.7 185.5)">SELECT_OUT</text>
<text x="136.2" y="185.5" transform="rotate(-90 136.2 185.5)">GND</text>
<text x="215.1" y="181.7">R1</text>
<text x="231.4" y="181.1">R_PWM</text>
<text x="307.8" y="180.8">0.1uF</text>
<text x="88.5" y="187.7">GND</text>
<text x="209" y="189.1">GND</text>
<text x="285.4" y="189.1">GND</text>
<text x="314.4" y="190.2">+3.3V</text>
<text x="141.1" y="198" transform="rotate(-90 141.1 198)">J1</text>
<text x="286.2" y="195.1">MCLR</text>
<text x="294.8" y="194">100Ohm</text>
<text x="308.8" y="194">R2</text>
<text x="324.3" y="195.1">+3.3V</text>
<text x="216.6" y="200.5">CX</text>
<text x="221.5" y="203">CY</text>
<text x="296.4" y="199">R3</text>
<text x="300.5" y="203">PGD</text>
<text x="306.7" y="198.9">10kOhm</text>
<text x="330.1" y="203">C1</text>
<text x="216.6" y="205.5">SX</text>
<text x="221.5" y="207.9">SY</text>
<text x="293.1" y="205.5">PGC</text>
<text x="300.5" y="207.9">ZL</text>
<text x="330.1" y="205.5">0.1uF</text>
<text x="91.1" y="211.9" transform="rotate(-90 91.1 211.9)">FFC2B28-16-G</text>
<text x="216.6" y="210.4">SELECT</text>
<text x="221.5" y="212.9">A</text>
<text x="293.1" y="210.4">R_EN</text>
<text x="293.1" y="215.3">DATA</text>
<text x="300.5" y="212.9">R_PWM</text>
<text x="216.6" y="217.8">B</text>
<text x="221.5" y="220.3">X</text>
<text x="293.1" y="220.3">DR</text>
<text x="300.5" y="217.8">DL</text>
<text x="324.9" y="221.1">GND</text>
<text x="228.7" y="231">GND</text>
<text x="280.5" y="233.2" transform="rotate(-90 280.5 233.2)">+3.3V</text>
<text x="254.3" y="239.3" transform="rotate(-90 254.3 239.3)">L</text>
<text x="271.9" y="240" transform="rotate(-90 271.9 240)">START</text>
<text x="251.9" y="242" transform="rotate(-90 251.9 242)">R</text>
<text x="257" y="244" transform="rotate(-90 257 244)">DU</text>
<text x="259.5" y="241.5" transform="rotate(-90 259.5 241.5)">DD</text>
<text x="264.5" y="242.1" transform="rotate(-90 264.5 242.1)">Y</text>
<text x="266.9" y="241.3" transform="rotate(-90 266.9 241.3)">ZR</text>
</g>
<g font-size="2.1" fill="#757575">
<text x="165.6" y="27.3">1</text>
<text x="172.3" y="27.3">2</text>
<text x="192.7" y="27.3">1</text>
<text x="199.4" y="27.3">2</text>
<text x="165.6" y="34.7">1</text>
<text x="172.3" y="34.7">2</text>
<text x="192.7" y="34.7">1</text>
<text x="199.4" y="34.7">2</text>
<text x="165.6" y="42.1">1</text>
<text x="172.3" y="42.1">2</text>
<text x="192.7" y="42.1">1</text>
<text x="199.4" y="42.1">2</text>
<text x="165.6" y="49.5">1</text>
<text x="172.3" y="49.5">2</text>
<text x="192.7" y="49.5">1</text>
<text x="199.4" y="49.5">2</text>
<text x="155" y="74.9">BTNA@1*2</text>
<text x="170.3" y="76">B1</text>
<text x="189.1" y="73.5">X</text>
<text x="194.9" y="77.4">WIPERY</text>
<text x="194.9" y="72.4">WIPERX</text>
<text x="155" y="79.8">BTNB@1*2</text>
<text x="170.3" y="80.9">B2</text>
<text x="189.1" y="78.4">Y</text>
<text x="237.8" y="80.6" transform="rotate(-90 237.8 80.6)">SHIELD</text>
<text x="242.7" y="80.6" transform="rotate(-90 242.7 80.6)">GND</text>
<text x="247.7" y="80.6" transform="rotate(-90 247.7 80.6)">SBU2</text>
<text x="250.1" y="80.6" transform="rotate(-90 250.1 80.6)">CC2</text>
<text x="252.6" y="80.6" transform="rotate(-90 252.6 80.6)">SSTXP2</text>
<text x="255.1" y="80.6" transform="rotate(-90 255.1 80.6)">SSTXN2</text>
<text x="257.6" y="80.6" transform="rotate(-90 257.6 80.6)">SSRXP2</text>
<text x="260" y="80.6" transform="rotate(-90 260 80.6)">SSRXN2</text>
<text x="265" y="80.6" transform="rotate(-90 265 80.6)">SBU1</text>
<text x="267.4" y="80.6" transform="rotate(-90 267.4 80.6)">CC1</text>
<text x="269.9" y="80.6" transform="rotate(-90 269.9 80.6)">SSTXP1</text>
<text x="272.3" y="80.6" transform="rotate(-90 272.3 80.6)">SSTXN1</text>
<text x="274.8" y="80.6" transform="rotate(-90 274.8 80.6)">SSRXP1</text>
<text x="277.3" y="80.6" transform="rotate(-90 277.3 80.6)">SSRXN1</text>
<text x="282.2" y="80.6" transform="rotate(-90 282.2 80.6)">DP2</text>
<text x="284.7" y="80.6" transform="rotate(-90 284.7 80.6)">DN2</text>
<text x="289.6" y="80.6" transform="rotate(-90 289.6 80.6)">DP1</text>
<text x="292.1" y="80.6" transform="rotate(-90 292.1 80.6)">DN1</text>
<text x="297" y="80.6" transform="rotate(-90 297 80.6)">VBUS</text>
<text x="178.6" y="85.3" transform="rotate(-90 178.6 85.3)">VCC</text>
<text x="183.6" y="85.3" transform="rotate(-90 183.6 85.3)">GND</text>
<text x="177.5" y="99.4" transform="rotate(-90 177.5 99.4)">VCC@1*2</text>
<text x="182.5" y="99.7" transform="rotate(-90 182.5 99.7)">GND@1*2</text>
<text x="194.9" y="107">WIPERX</text>
<text x="155" y="109.4">BTNA@1*2</text>
<text x="170.3" y="110.5">B1</text>
<text x="189.1" y="113">Y</text>
<text x="189.1" y="108.1">X</text>
<text x="194.9" y="111.9">WIPERY</text>
<text x="155" y="114.4">BTNB@1*2</text>
<text x="170.3" y="115.4">B2</text>
<text x="178.6" y="119.8" transform="rotate(-90 178.6 119.8)">VCC</text>
<text x="183.6" y="119.8" transform="rotate(-90 183.6 119.8)">GND</text>
<text x="177.5" y="133.9" transform="rotate(-90 177.5 133.9)">VCC@1*2</text>
<text x="182.5" y="134.2" transform="rotate(-90 182.5 134.2)">GND@1*2</text>
<text x="251.7" y="138.3">1</text>
<text x="251.7" y="140.8">2</text>
<text x="251.7" y="143.2">3</text>
<text x="314.3" y="141">1</text>
<text x="314.3" y="143.5">2</text>
<text x="251.7" y="145.7">4</text>
<text x="251.7" y="148.2">5</text>
<text x="314.3" y="145.9">3</text>
<text x="314.3" y="148.4">4</text>
<text x="251.7" y="150.6">6</text>
<text x="314.3" y="150.9">5</text>
<text x="242.8" y="173.1">1</text>
<text x="264.2" y="169.2">VDD</text>
<text x="273.1" y="168.1">7</text>
<text x="273.1" y="173.1">9</text>
<text x="242.8" y="175.5">3</text>
<text x="242.8" y="178">2</text>
<text x="248.5" y="174.2">EN</text>
<text x="248.5" y="176.6">LRA/ERM</text>
<text x="248.5" y="179.1">PWM</text>
<text x="261.4" y="176.6">OUT_M</text>
<text x="261.7" y="174.2">OUT_P</text>
<text x="273.1" y="175.5">6</text>
<text x="264" y="184">GND</text>
<text x="273.1" y="182.9">5*3</text>
<text x="93.9" y="193.1" transform="rotate(-90 93.9 193.1)">S1*2</text>
<text x="98.9" y="193.1" transform="rotate(-90 98.9 193.1)">16</text>
<text x="101.3" y="193.1" transform="rotate(-90 101.3 193.1)">15</text>
<text x="103.8" y="193.1" transform="rotate(-90 103.8 193.1)">14</text>
<text x="106.3" y="193.1" transform="rotate(-90 106.3 193.1)">13</text>
<text x="108.8" y="193.1" transform="rotate(-90 108.8 193.1)">12</text>
<text x="111.2" y="193.1" transform="rotate(-90 111.2 193.1)">11</text>
<text x="113.7" y="193.1" transform="rotate(-90 113.7 193.1)">10</text>
<text x="116.1" y="193.1" transform="rotate(-90 116.1 193.1)">9</text>
<text x="118.6" y="193.1" transform="rotate(-90 118.6 193.1)">8</text>
<text x="121.1" y="193.1" transform="rotate(-90 121.1 193.1)">7</text>
<text x="123.5" y="193.1" transform="rotate(-90 123.5 193.1)">6</text>
<text x="126" y="193.1" transform="rotate(-90 126 193.1)">5</text>
<text x="128.5" y="193.1" transform="rotate(-90 128.5 193.1)">4</text>
<text x="130.9" y="193.1" transform="rotate(-90 130.9 193.1)">3</text>
<text x="133.4" y="193.1" transform="rotate(-90 133.4 193.1)">2</text>
<text x="135.8" y="193.1" transform="rotate(-90 135.8 193.1)">1</text>
<text x="99.9" y="199.9" transform="rotate(-90 99.9 199.9)">16</text>
<text x="102.4" y="199.9" transform="rotate(-90 102.4 199.9)">15</text>
<text x="104.9" y="199.9" transform="rotate(-90 104.9 199.9)">14</text>
<text x="107.4" y="199.9" transform="rotate(-90 107.4 199.9)">13</text>
<text x="109.8" y="199.9" transform="rotate(-90 109.8 199.9)">12</text>
<text x="112.3" y="199.7" transform="rotate(-90 112.3 199.7)">11</text>
<text x="114.8" y="199.9" transform="rotate(-90 114.8 199.9)">10</text>
<text x="117.2" y="198.8" transform="rotate(-90 117.2 198.8)">9</text>
<text x="119.7" y="198.8" transform="rotate(-90 119.7 198.8)">8</text>
<text x="122.2" y="198.8" transform="rotate(-90 122.2 198.8)">7</text>
<text x="124.6" y="198.8" transform="rotate(-90 124.6 198.8)">6</text>
<text x="127.1" y="198.8" transform="rotate(-90 127.1 198.8)">5</text>
<text x="129.5" y="198.8" transform="rotate(-90 129.5 198.8)">4</text>
<text x="132" y="198.8" transform="rotate(-90 132 198.8)">3</text>
<text x="134.5" y="198.8" transform="rotate(-90 134.5 198.8)">2</text>
<text x="136.9" y="198.8" transform="rotate(-90 136.9 198.8)">1</text>
<text x="236.7" y="202.7">28</text>
<text x="236.7" y="200.2">27</text>
<text x="243.5" y="203.8">RA1</text>
<text x="243.5" y="201.3">RA0</text>
<text x="267.8" y="201.3">VPP/MCLR</text>
<text x="269.4" y="203.8">RB7/PGD</text>
<text x="283" y="200.2">26</text>
<text x="283" y="202.7">25</text>
<text x="95" y="205.1" transform="rotate(-90 95 205.1)">SHIELD</text>
<text x="237.9" y="207.6">2</text>
<text x="237.9" y="205.1">1</text>
<text x="243.5" y="208.7">RA3</text>
<text x="243.5" y="206.2">RA2</text>
<text x="269.4" y="206.2">RB6/PGC</text>
<text x="274.4" y="208.7">RB5</text>
<text x="283" y="205.1">24</text>
<text x="283" y="207.6">23</text>
<text x="235.9" y="215">5*3</text>
<text x="237.9" y="212.5">4</text>
<text x="237.9" y="210.1">3</text>
<text x="243.5" y="213.6">RA5</text>
<text x="243.5" y="211.2">RA4</text>
<text x="274.4" y="211.2">RB4</text>
<text x="274.4" y="213.6">RB3</text>
<text x="283" y="210.1">22</text>
<text x="283" y="212.5">21</text>
<text x="283" y="215">20</text>
<text x="237.9" y="219.9">7</text>
<text x="237.9" y="217.5">6</text>
<text x="243.5" y="221">RA6</text>
<text x="243.5" y="218.6">RA7</text>
<text x="243.5" y="216.1">VSS</text>
<text x="251.9" y="220.5" transform="rotate(-90 251.9 220.5)">RC4</text>
<text x="254.3" y="220.5" transform="rotate(-90 254.3 220.5)">RC5</text>
<text x="256.8" y="220.5" transform="rotate(-90 256.8 220.5)">RC6</text>
<text x="259.3" y="220.5" transform="rotate(-90 259.3 220.5)">RC7</text>
<text x="261.7" y="220.5" transform="rotate(-90 261.7 220.5)">VDD</text>
<text x="264.2" y="220.5" transform="rotate(-90 264.2 220.5)">RC0</text>
<text x="266.7" y="220.5" transform="rotate(-90 266.7 220.5)">RC1</text>
<text x="269.2" y="220.5" transform="rotate(-90 269.2 220.5)">RC2</text>
<text x="271.6" y="220.5" transform="rotate(-90 271.6 220.5)">RC3</text>
<text x="274.4" y="216.1">RB2</text>
<text x="274.4" y="218.6">RB1</text>
<text x="274.4" y="221">RB0</text>
<text x="283" y="217.5">19</text>
<text x="283" y="219.9">18</text>
<text x="250.8" y="227.3" transform="rotate(-90 250.8 227.3)">12</text>
<text x="253.3" y="227.3" transform="rotate(-90 253.3 227.3)">13</text>
<text x="255.7" y="227.3" transform="rotate(-90 255.7 227.3)">14</text>
<text x="258.2" y="227.3" transform="rotate(-90 258.2 227.3)">15</text>
<text x="260.6" y="227.3" transform="rotate(-90 260.6 227.3)">17</text>
<text x="263.1" y="226.1" transform="rotate(-90 263.1 226.1)">8</text>
<text x="265.6" y="226.1" transform="rotate(-90 265.6 226.1)">9</text>
<text x="268.1" y="227.3" transform="rotate(-90 268.1 227.3)">10</text>
<text x="270.5" y="227.1" transform="rotate(-90 270.5 227.1)">11</text>
</g>
<text font-size="1.7" fill="#757575" x="253.6" y="210.4">PIC18(L)F26/27K83</text>
</svg>
